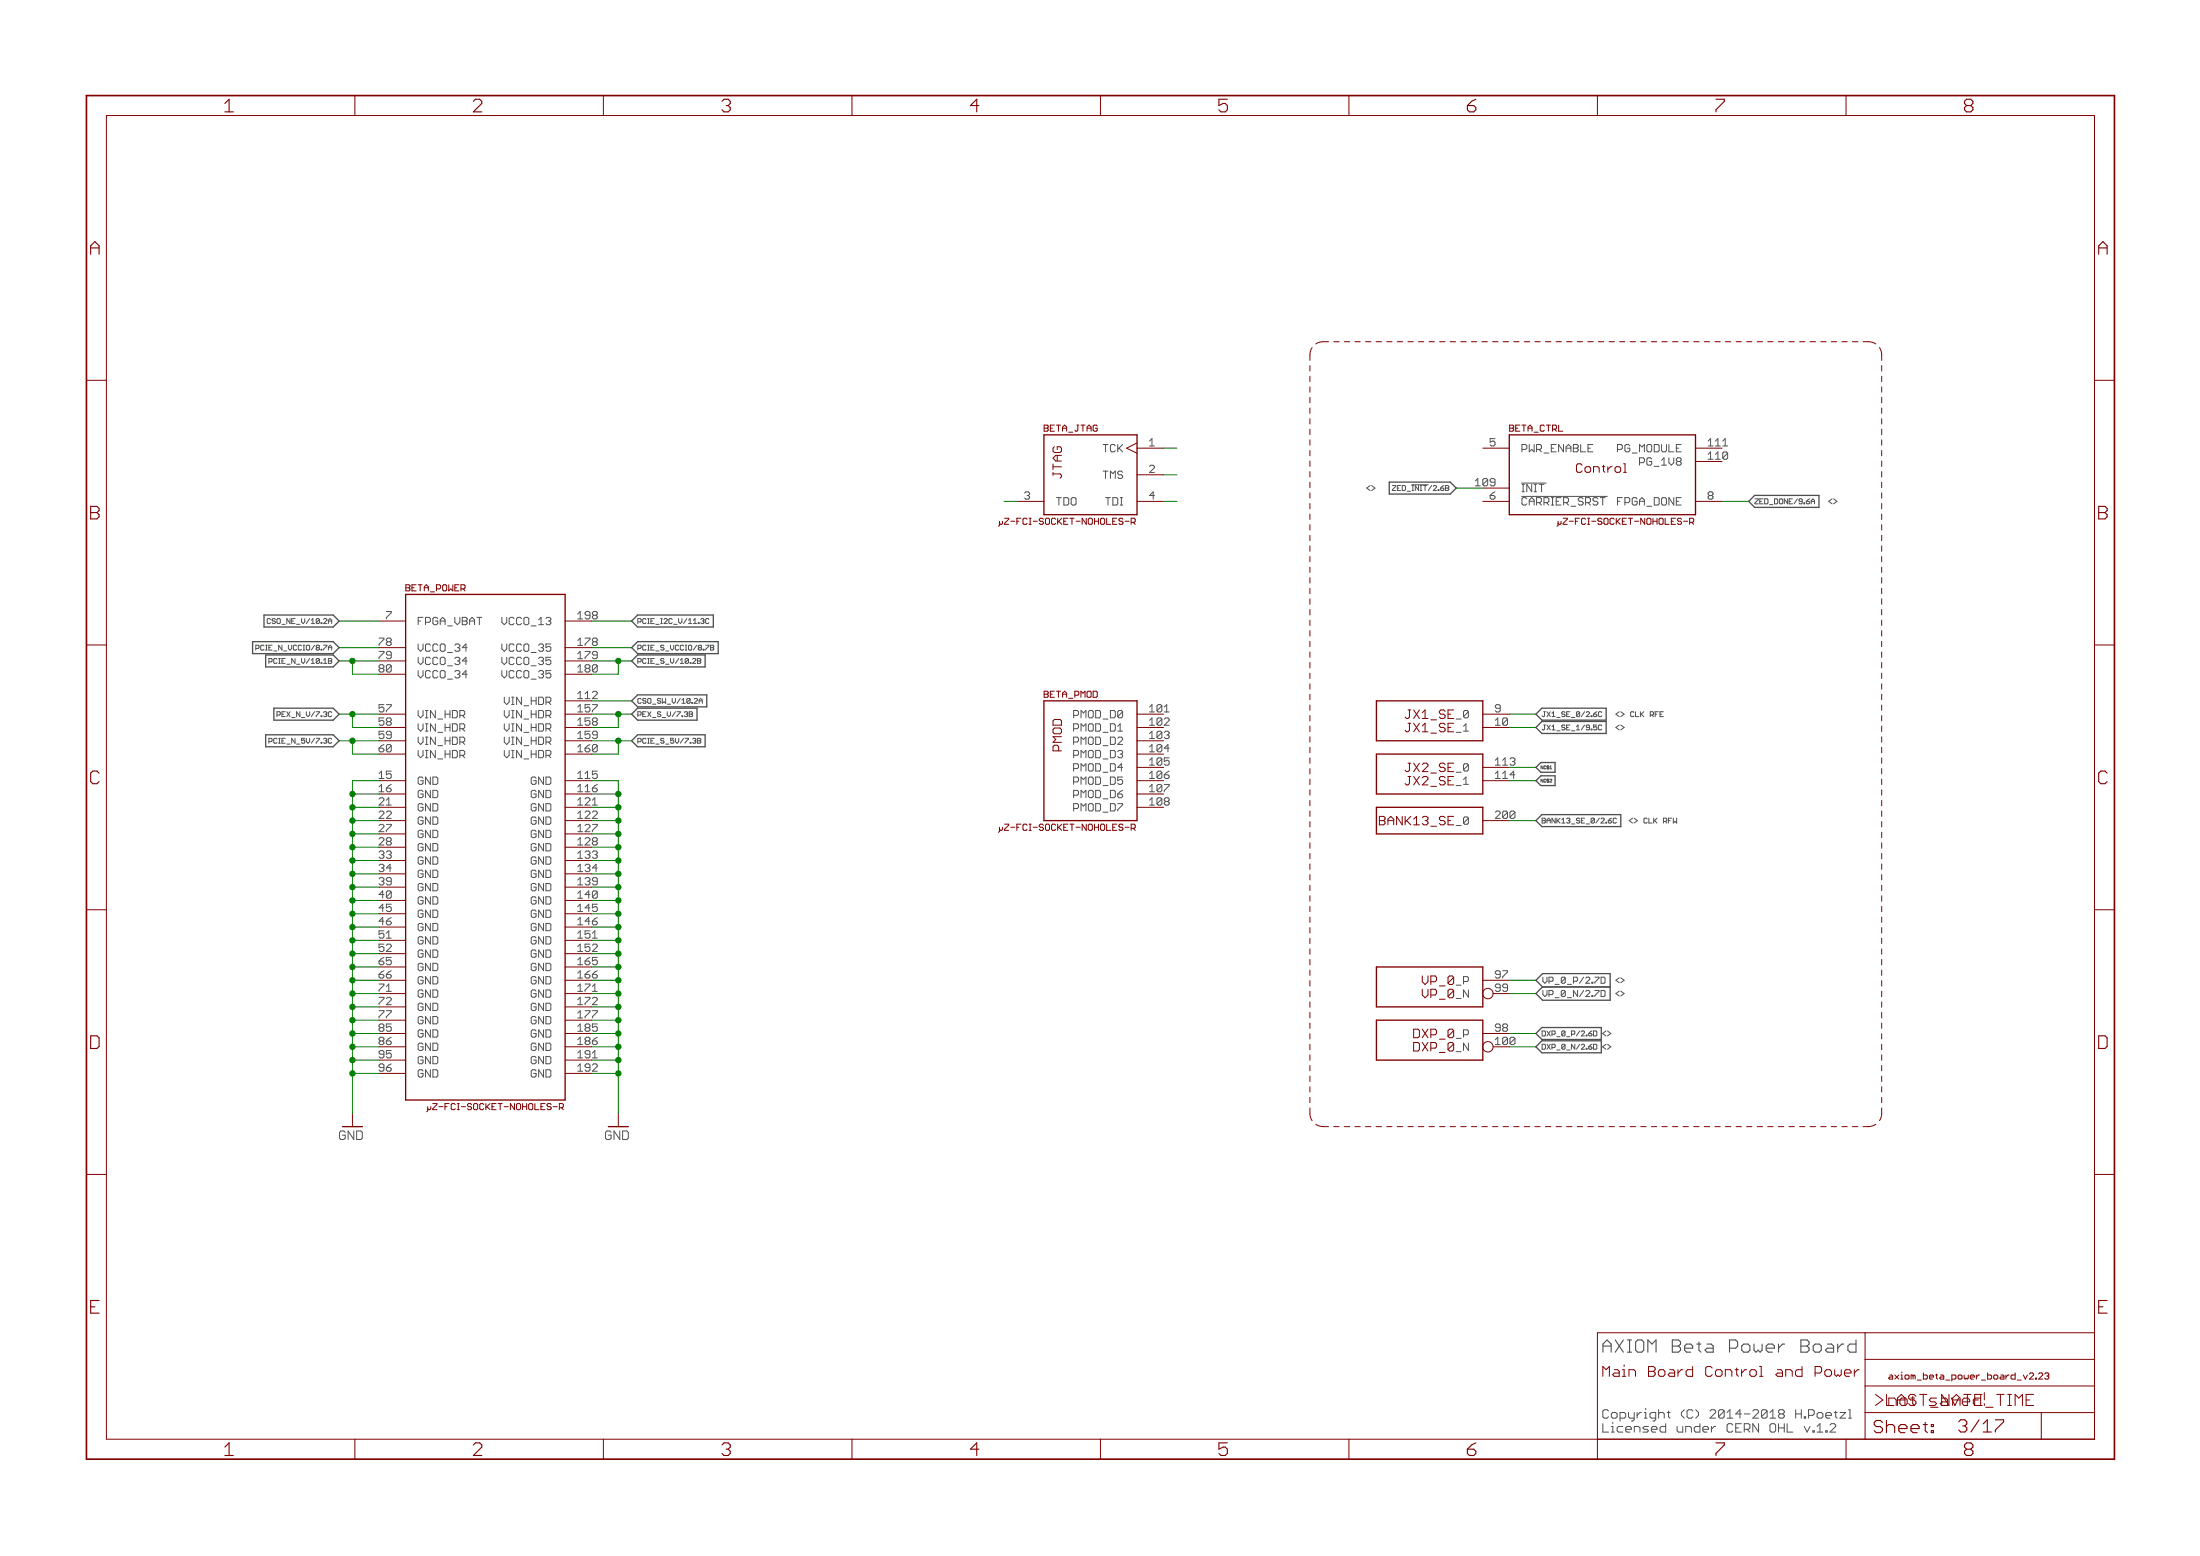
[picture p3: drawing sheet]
<svg xmlns="http://www.w3.org/2000/svg" width="420mm" height="297mm" viewBox="0 0 420 297" stroke-linecap="round" stroke-linejoin="round" font-family="sans-serif">
<path d="M351.7 256.6h.4M354.5 255.8v2.3h-1.2l-.4-.4v-.7l.4-.4h1.2" fill="none" stroke="#505050" stroke-width=".21"/>
<g fill="none" stroke="#505050" stroke-width=".19">
<path d="M265.9 92.7h.7M266.6 92.9l-.7 .6v.1h.7M269.6 92.5h3.2M290.6 94.8h16.4M290.6 92.2h4.7M51.5 118.1h-.3l-.2 .2v.6l.2 .1h.3M135.4 118.3l-.2-.2h-.3l-.1 .2v.6l.1 .1h.3l.2-.1M49.5 123.3l-.2-.1h-.4v.9M49.5 123.6l-.2 .2h-.4M51.4 126.3h.4l.2-.1v-.3l-.2-.2h-.4v.9M52.9 136.5h.5M53.4 135.9h-.5v.9"/>
<path d="M131.6 135.9h.5l.2 .1-.2 .3M131.6 136.3h.5M132.1 136.3l.2 .4-.2 .1h-.5M133.2 125.7h.5l.1 .2-.1 .3M133.2 126.2h.5M133.7 126.2l.1 .3-.1 .1h-.5M135.7 123.2h.5l.1 .1-.1 .3M135.7 123.6h.5M136.2 123.6l.1 .2-.1 .3h-.5M305.9 136l-.1-.1-.5 .1v.7l.1 .1h.4l.1-.1M305.9 138.6l-.1-.2-.5 .2v.6l.1 .1h.4l.1-.1M317 135.9h.7"/>
<path d="M317 136.8h.7M51.4 141.6h.4l.2-.2v-.3l-.2-.2h-.4v1M133.2 140.9h.5l.1 .2-.1 .3M133.2 141.4h.5M133.7 141.4l.1 .3-.1 .2h-.5M308.5 156.2l.2 .1M308.7 157l-.2 .1M304.8 196.8l.2 .2v.6l-.2 .2M305.8 186.5h.5l.2 .2v.8l-.2 .2h-.5M306.3 189.1l.2 .2v.8l-.2 .1M347 272.3l.6-.5v1.6M347 273.4h1.1"/>
<path d="M348.7 270.5l.3 .2h.5M348.7 269.9l.3-.3h.5l.3 .3v.3h-1.1M348.7 273.1h.3v.3h-.3zM349.5 272l.3-.2h.5l.3 .2v.3l-1.1 1.1h1.1M350.3 269.6h.6M350.6 269.4v1.1l.3 .2M351.4 269.6h1.1l-1.1 1.1h1.1M353 270.7h.6M353 269.1h.3v1.6"/>
</g>
<g fill="none" stroke="#505050" stroke-width=".25">
<path d="M265.3 92h11.7l1.1 1.2-1.1 1.1h-11.7zM335.1 94.6h12.3v2.3h-12.3l-1.1-1.2zM50.4 117.4h13.2l1.2 1.2-1.2 1.1h-13.2zM120.6 118.6l1.2-1.2h14.4v2.3h-14.4zM48.2 122.5h15.4l1.2 1.1-1.2 1.2h-15.4zM50.7 125h12.9l1.2 1.2-1.2 1.1h-12.9zM52.3 135.2h11.3l1.2 1.1-1.2 1.2h-11.3zM120.6 126.2l1.2-1.2h12.9v2.3h-12.9zM120.6 133.8l1.2-1.1h13.2v2.2h-13.2zM120.6 123.6l1.2-1.1h15.4v2.3h-15.4zM121.8 135.2h11.3v2.3h-11.3l-1.2-1.2zM293.3 136.3l1.2-1.1h12.2v2.3h-12.2z"/>
<path d="M293.3 138.9l1.2-1.2h12.2v2.3h-12.2zM50.7 140.3h12.9l1.2 1.1-1.2 1.2h-12.9zM120.6 141.4l1.2-1.1h12.9v2.3h-12.9zM293.3 156.7l1.2-1.2h15v2.3h-15zM293.3 146.5l1-.9h2.7v1.8h-2.7zM293.3 149l1-.9h2.7v1.9h-2.7zM293.3 187.1l1.3-1.2h12.9v5h-12.9l-1.3-1.2 1.3-1.3zM293.3 197.3l1.2-1.1h11.3v2.2h-11.3zM293.3 199.8l1.2-1.1h11.3v2.3h-11.3zM294.6 188.4h12.9"/>
</g>
<g fill="none" stroke="#800000" stroke-width=".19">
<path d="M67.8 18.2v3.9M115.2 18.2v3.9M162.7 18.2v3.9M210.2 18.2v3.9M257.6 18.2v3.9M305.1 18.2v3.9M352.6 18.2v3.9M20.3 22.1h379.7v252.6h-379.7zM16.5 72.6h3.8M250.2 69.8v1M250.2 71.8v1M250.2 73.9v1"/>
<path d="M250.2 75.9v1M250.2 77.9v1M250.2 79.9v1M250.6 66.4l-.2 .3a4 4 0 0 0-.2 2.1M253.7 65.2a3.6 3.6 0 0 0-2.4 .5M254.7 65.2h1M256.8 65.2h1M258.8 65.2h1M260.8 65.2h1M262.8 65.2h1M264.8 65.2h1.1M266.8 65.2h1.1"/>
<path d="M268.9 65.2h1M270.9 65.2h1M272.9 65.2h1M274.9 65.2h1.1M277 65.2h1M279 65.2h1M281 65.2h1M283 65.2h1.1M285.1 65.2h1M287.1 65.2h1M289.1 65.2h1M291.1 65.2h1"/>
<path d="M293.1 65.2h1.1M295.1 65.2h1.1M297.2 65.2h1M299.2 65.2h1M301.2 65.2h1M303.2 65.2h1.1M305.3 65.2h1M307.3 65.2h1M309.3 65.2h1M311.3 65.2h1.1M313.4 65.2h1M315.4 65.2h1"/>
<path d="M317.4 65.2h1M319.4 65.2h1M321.4 65.2h1.1M323.5 65.2h1M325.5 65.2h1M327.5 65.2h1M329.5 65.2h1M331.6 65.2h1M333.6 65.2h1M335.6 65.2h1M337.6 65.2h1M339.6 65.2h1.1"/>
<path d="M341.7 65.2h1M343.7 65.2h1M345.7 65.2h1M347.7 65.2h1M349.7 65.2h1.1M351.8 65.2h1M353.8 65.2h1M355.8 65.2a3.6 3.6 0 0 1 2.4 .5M358.9 66.4l.2 .3a4 4 0 0 1 .3 2.1M359.4 69.8v1M359.4 71.8v1M359.4 73.9v1"/>
<path d="M359.4 75.9v1M359.4 77.9v1M359.4 79.9v1M400 72.6h3.8M190.9 99.5v.8l-.2 .2M191.5 99.5v.4l-.2 .2-.4-.2M191.9 98.9h.7M192.6 99.1l-.7 .8v.2h.7M194.3 95.7h5.1M217.1 95.7h5.1M217.1 85.6h5.1M217.1 84.6l-1.9 1 1.9 .9"/>
<path d="M217.1 90.6h5.1M250.2 81.9v1.1M250.2 84v1M250.2 86v1M250.2 88v1M250.2 90v1.1M250.2 92.1v1M250.2 94.1v1M250.2 96.1v1M250.2 98.1v1.1M283.2 95.7h5M283.2 85.6h5"/>
<path d="M283.2 93.2h5M297.6 99.5v.8l-.2 .2M298.1 99.5v.4l-.2 .2-.3-.2M298.5 98.9h.8M299.3 99.1l-.8 .8v.2h.8M323.8 95.7h5.1M323.8 85.6h5.1M323.8 88.1h5.1M359.4 81.9v1.1M359.4 84v1M359.4 86v1M359.4 88v1"/>
<path d="M359.4 90v1.1M359.4 92.1v1M359.4 94.1v1M359.4 96.1v1M359.4 98.1v1.1M72.4 118.6h5.1M107.9 118.6h5.1M250.2 100.2v1M250.2 102.2v1M250.2 104.2v1M250.2 106.2v1.1M250.2 108.3v1"/>
<path d="M250.2 110.3v1M250.2 112.3v1M250.2 114.3v1.1M250.2 116.4v1M250.2 118.4v1M359.4 100.2v1M359.4 102.2v1M359.4 104.2v1M359.4 106.2v1.1M359.4 108.3v1M359.4 110.3v1M359.4 112.3v1"/>
<path d="M359.4 114.3v1.1M359.4 116.4v1M359.4 118.4v1M16.5 123.1h3.8M72.4 123.6h5.1M72.4 126.2h5.1M72.4 128.7h5.1M72.4 136.3h5.1M72.4 138.9h5.1M107.9 123.6h5.1M107.9 126.2h5.1M107.9 128.7h5.1"/>
<path d="M107.9 136.3h5.1M107.9 138.9h5.1M107.9 133.8h5.1M217.1 136.3h5.1M217.1 138.9h5.1M250.2 120.4v1M250.2 122.4v1M250.2 124.5v1M250.2 126.5v1M250.2 128.5v1M250.2 130.5v1.1M250.2 132.5v1.1"/>
<path d="M250.2 134.6v1M250.2 136.6v1M250.2 138.6v1.1M268.4 136.9l.2 .3h.3M268.4 139.4l.2 .3h.3M283.2 136.3h5M283.2 138.9h5M359.4 120.4v1M359.4 122.4v1M359.4 124.5v1M359.4 126.5v1M359.4 128.5v1"/>
<path d="M359.4 130.5v1.1M359.4 132.5v1.1M359.4 134.6v1M359.4 136.6v1M359.4 138.6v1.1M400 123.1h3.8M72.4 149h5.1M72.4 151.6h5.1M72.4 154.1h5.1M72.4 156.7h5.1M72.4 159.2h5.1M72.4 141.4h5.1"/>
<path d="M72.4 144h5.1M107.9 149h5.1M107.9 151.6h5.1M107.9 154.1h5.1M107.9 156.7h5.1M107.9 159.2h5.1M107.9 141.4h5.1M107.9 144h5.1M190.9 157.9v.8l-.2 .2M191.5 157.9v.4l-.2 .2-.4-.2M191.9 157.3h.7M192.6 157.5l-.7 .8v.2h.7"/>
<path d="M217.1 149h5.1M217.1 151.6h5.1M217.1 154.1h5.1M217.1 141.4h5.1M217.1 144h5.1M217.1 146.5h5.1M250.2 140.7v1M250.2 142.7v1M250.2 144.7v1M250.2 146.7v1M250.2 148.7v1.1M250.2 150.8v1"/>
<path d="M250.2 152.8v1M250.2 154.8v1.1M250.2 156.8v1.1M250.2 158.9v1M268.4 147l.2 .3h.3M268.4 149.6l.2 .2h.3M283.2 149h5M283.2 156.7h5M283.2 146.5h5M359.4 140.7v1M359.4 142.7v1M359.4 144.7v1"/>
<path d="M359.4 146.7v1M359.4 148.7v1.1M359.4 150.8v1M359.4 152.8v1M359.4 154.8v1.1M359.4 156.8v1.1M359.4 158.9v1M16.5 173.7h3.8M72.4 161.7h5.1M72.4 164.3h5.1M72.4 166.8h5.1M72.4 169.4h5.1"/>
<path d="M72.4 171.9h5.1M72.4 174.4h5.1M72.4 177h5.1M72.4 179.5h5.1M107.9 161.7h5.1M107.9 164.3h5.1M107.9 166.8h5.1M107.9 169.4h5.1M107.9 171.9h5.1M107.9 174.4h5.1M107.9 177h5.1M107.9 179.5h5.1"/>
<path d="M250.2 160.9v1M250.2 162.9v1M250.2 164.9v1.1M250.2 167v1M250.2 169v1M250.2 171v1M250.2 173v1.1M250.2 175.1v1M250.2 177.1v1M250.2 179.1v1M359.4 160.9v1M359.4 162.9v1"/>
<path d="M359.4 164.9v1.1M359.4 167v1M359.4 169v1M359.4 171v1M359.4 173v1.1M359.4 175.1v1M359.4 177.1v1M359.4 179.1v1M400 173.7h3.8M72.4 182.1h5.1M72.4 184.6h5.1M72.4 187.1h5.1"/>
<path d="M72.4 189.7h5.1M72.4 192.2h5.1M72.4 194.8h5.1M72.4 197.3h5.1M72.4 199.8h5.1M107.9 182.1h5.1M107.9 184.6h5.1M107.9 187.1h5.1M107.9 189.7h5.1M107.9 192.2h5.1M107.9 194.8h5.1M107.9 197.3h5.1"/>
<path d="M107.9 199.8h5.1M250.2 181.1v1.1M250.2 183.2v1M250.2 185.2v1M250.2 187.2v1M250.2 189.2v1.1M250.2 191.3v1M250.2 193.3v1M250.2 195.3v1M250.2 197.3v1.1M250.2 199.3v1.1M283.2 187.1h5"/>
<path d="M283.2 197.3h5M359.4 181.1v1.1M359.4 183.2v1M359.4 185.2v1M359.4 187.2v1M359.4 189.2v1.1M359.4 191.3v1M359.4 193.3v1M359.4 195.3v1M359.4 197.3v1.1M359.4 199.3v1.1M67.3 212.5v2.6"/>
<path d="M72.4 202.4h5.1M72.4 204.9h5.1M81.7 211.3v.7l-.2 .2M82.3 211.3v.3l-.2 .2-.4-.2M82.7 210.7h.7M83.4 210.9l-.7 .7v.2h.7M107.9 202.4h5.1M107.9 204.9h5.1M118.1 212.5v2.6M250.2 211.5a3.6 3.6 0 0 0 .4 2.4M250.2 201.4v1M250.2 203.4v1"/>
<path d="M250.2 205.4v1.1M250.2 207.5v1M250.2 209.5v1M251.3 214.6l1 .4 1.4 .1M254.7 215.1h1M256.8 215.1h1M258.8 215.1h1M260.8 215.1h1M262.8 215.1h1M264.8 215.1h1.1M266.8 215.1h1.1M268.9 215.1h1"/>
<path d="M270.9 215.1h1M272.9 215.1h1M274.9 215.1h1.1M277 215.1h1M279 215.1h1M281 215.1h1M283 215.1h1.1M285.1 215.1h1M287.1 215.1h1M289.1 215.1h1M291.1 215.1h1M293.1 215.1h1.1"/>
<path d="M295.1 215.1h1.1M297.2 215.1h1M299.2 215.1h1M301.2 215.1h1M303.2 215.1h1.1M305.3 215.1h1M307.3 215.1h1M309.3 215.1h1M311.3 215.1h1.1M313.4 215.1h1M315.4 215.1h1M317.4 215.1h1"/>
<path d="M319.4 215.1h1M321.4 215.1h1.1M323.5 215.1h1M325.5 215.1h1M327.5 215.1h1M329.5 215.1h1M331.6 215.1h1M333.6 215.1h1M335.6 215.1h1M337.6 215.1h1M339.6 215.1h1.1M341.7 215.1h1"/>
<path d="M343.7 215.1h1M345.7 215.1h1M347.7 215.1h1M349.7 215.1h1.1M351.8 215.1h1M353.8 215.1h1M358.2 214.6l-1 .4-1.4 .1M359.4 211.5a3.6 3.6 0 0 1-.5 2.4M359.4 201.4v1M359.4 203.4v1M359.4 205.4v1.1M359.4 207.5v1"/>
<path d="M359.4 209.5v1M16.5 224.2h3.8M400 224.2h3.8M356.2 254.4v20.3M356.2 259.5h43.8M400 254.4h-94.9v24.2M67.8 274.7v3.9M115.2 274.7v3.9M162.7 274.7v3.9M210.2 274.7v3.9M257.6 274.7v3.9M351.6 261.5v.9l-.3 .3-.3-.3-.3 .3-.3-.3"/>
<path d="M352.3 262.1h1.2v-.3l-.3-.3h-.6l-.3 .3v.6l.3 .3h.6M352.6 274.7v3.9M354.1 261.5v1.2M355.1 261.5h-.3l-.7 .6M356.2 269.7h43.8M356.2 264.6h43.8M358.2 266.2l1.4 1.1-1.4 1M377.1 266.2h1.4M377.1 268.3h1.4M379 265.9v1.4M379 267.9v.4M379.2 268.6h1.4"/>
<path d="M381.3 266.2h1.5M382 266.2v2.1M383.4 266.2h.8M383.4 268.3h.8M383.8 266.2v2.1M384.9 268.3v-2.1l.7 .7 .6-.7v2.1M386.9 267.3h.7M388.4 266.2h-1.5v2.1h1.5M389.5 262.1h.4l.2 .4-.8 .8h.8M389.8 269.7v5M390.5 262.3l.2-.2h.4l.2 .2-.2 .4M390.9 262.7h.2"/>
<path d="M391.1 262.7l.2 .2-.2 .4h-.4l-.2-.2"/>
<circle cx="284.2" cy="189.7" r=".99"/>
<circle cx="284.2" cy="199.8" r=".99"/>
</g>
<path d="M199.4 83h17.7v15.3h-17.7zM288.2 83h35.6v15.3h-35.6zM77.5 113.5h30.4v96.5h-30.4zM199.4 133.8h17.7v22.9h-17.7zM262.9 133.8h20.3v7.6h-20.3zM262.9 144h20.3v7.6h-20.3zM262.9 154.1h20.3v5.1h-20.3zM262.9 184.6h20.3v7.6h-20.3zM262.9 194.8h20.3v7.6h-20.3z" fill="none" stroke="#800000" stroke-width=".25"/>
<path d="M359.5 271.5l-.4-.3h-.8l-.4 .3v.4l.4 .4h.8l.4 .4v.4l-.4 .4h-.8l-.4-.4M360.3 271.2v2.3M360.3 272.3l.4-.4h.8l.3 .4v1.2M362.6 272.7h1.6v-.4l-.4-.4h-.8l-.4 .4v.8l.4 .4h.8M365 272.7h1.5v-.4l-.4-.4h-.7l-.4 .4v.8l.4 .4h.7M367.3 271.9h.8M367.7 271.5v1.6l.4 .4M368.9 271.9h.4v.4h-.4zM368.9 273.1h.4v.4h-.4z" fill="none" stroke="#800000" stroke-width=".21"/>
<path d="M16.5 18.2h387.3v260.4h-387.3z" fill="none" stroke="#800000" stroke-width=".32"/>
<g fill="none" stroke="#008000" stroke-width=".19">
<path d="M191.7 95.7h2.6M222.2 95.7h2.6M222.2 90.6h2.6M222.2 85.6h2.6M278.1 93.2h5.1M328.9 95.7h5.1M64.8 118.6h7.6M113 118.6h7.6M64.8 126.2h7.6M64.8 123.6h7.6M64.8 136.3h7.6M67.3 126.2v2.5h5.1"/>
<path d="M67.3 136.3v2.6h5.1M113 126.2h7.6M113 133.8h7.6M113 123.6h7.6M113 136.3h7.6M118.1 126.2v2.5h-5.1M118.1 136.3v2.6h-5.1M288.2 136.3h5.1M288.2 138.9h5.1M64.8 141.4h7.6M67.3 141.4v2.6h5.1M67.3 159.2h5.1"/>
<path d="M67.3 156.7h5.1M67.3 154.1h5.1M67.3 151.6h5.1M72.4 149h-5.1v63.5M113 149h5.1v63.5M113 159.2h5.1M113 156.7h5.1M113 154.1h5.1M113 151.6h5.1M113 141.4h7.6M118.1 141.4v2.6h-5.1M288.2 149h5.1"/>
<path d="M288.2 156.7h5.1M288.2 146.5h5.1M67.3 179.5h5.1M67.3 177h5.1M67.3 174.4h5.1M67.3 171.9h5.1M67.3 169.4h5.1M67.3 166.8h5.1M67.3 164.3h5.1M67.3 161.7h5.1M113 179.5h5.1M113 177h5.1"/>
<path d="M113 174.4h5.1M113 171.9h5.1M113 169.4h5.1M113 166.8h5.1M113 164.3h5.1M113 161.7h5.1M67.3 199.8h5.1M67.3 197.3h5.1M67.3 194.8h5.1M67.3 192.2h5.1M67.3 189.7h5.1M67.3 187.1h5.1"/>
<path d="M67.3 184.6h5.1M67.3 182.1h5.1M113 199.8h5.1M113 197.3h5.1M113 194.8h5.1M113 192.2h5.1M113 189.7h5.1M113 187.1h5.1M113 184.6h5.1M113 182.1h5.1M288.2 199.8h5.1M288.2 197.3h5.1"/>
<path d="M288.2 189.7h5.1M288.2 187.1h5.1M67.3 204.9h5.1M67.3 202.4h5.1M113 204.9h5.1M113 202.4h5.1"/>
</g>
<g fill="#008000" stroke="#008000" stroke-width=".19">
<circle cx="67.3" cy="204.9" r=".51"/>
<circle cx="67.3" cy="202.4" r=".51"/>
<circle cx="67.3" cy="199.8" r=".51"/>
<circle cx="67.3" cy="197.3" r=".51"/>
<circle cx="67.3" cy="194.8" r=".51"/>
<circle cx="67.3" cy="192.2" r=".51"/>
<circle cx="67.3" cy="189.7" r=".51"/>
<circle cx="67.3" cy="187.1" r=".51"/>
<circle cx="67.3" cy="184.6" r=".51"/>
<circle cx="67.3" cy="182.1" r=".51"/>
<circle cx="67.3" cy="179.5" r=".51"/>
<circle cx="67.3" cy="177" r=".51"/>
<circle cx="67.3" cy="174.4" r=".51"/>
<circle cx="67.3" cy="171.9" r=".51"/>
<circle cx="67.3" cy="169.4" r=".51"/>
<circle cx="67.3" cy="166.8" r=".51"/>
<circle cx="67.3" cy="164.3" r=".51"/>
<circle cx="67.3" cy="161.7" r=".51"/>
<circle cx="67.3" cy="159.2" r=".51"/>
<circle cx="67.3" cy="156.7" r=".51"/>
<circle cx="67.3" cy="154.1" r=".51"/>
<circle cx="67.3" cy="151.6" r=".51"/>
<circle cx="118.1" cy="151.6" r=".51"/>
<circle cx="118.1" cy="154.1" r=".51"/>
<circle cx="118.1" cy="156.7" r=".51"/>
<circle cx="118.1" cy="159.2" r=".51"/>
<circle cx="118.1" cy="161.7" r=".51"/>
<circle cx="118.1" cy="164.3" r=".51"/>
<circle cx="118.1" cy="166.8" r=".51"/>
<circle cx="118.1" cy="169.4" r=".51"/>
<circle cx="118.1" cy="171.9" r=".51"/>
<circle cx="118.1" cy="174.4" r=".51"/>
<circle cx="118.1" cy="177" r=".51"/>
<circle cx="118.1" cy="179.5" r=".51"/>
<circle cx="118.1" cy="182.1" r=".51"/>
<circle cx="118.1" cy="184.6" r=".51"/>
<circle cx="118.1" cy="187.1" r=".51"/>
<circle cx="118.1" cy="189.7" r=".51"/>
<circle cx="118.1" cy="192.2" r=".51"/>
<circle cx="118.1" cy="194.8" r=".51"/>
<circle cx="118.1" cy="197.3" r=".51"/>
<circle cx="118.1" cy="199.8" r=".51"/>
<circle cx="118.1" cy="202.4" r=".51"/>
<circle cx="118.1" cy="204.9" r=".51"/>
<circle cx="67.3" cy="126.2" r=".51"/>
<circle cx="118.1" cy="126.2" r=".51"/>
<circle cx="118.1" cy="141.4" r=".51"/>
<circle cx="67.3" cy="141.4" r=".51"/>
<circle cx="118.1" cy="136.3" r=".51"/>
<circle cx="67.3" cy="136.3" r=".51"/>
</g>
<g font-size="3.7" fill="#800000">
<text x="42.9" y="21.4">1</text>
<text x="90.3" y="21.4">2</text>
<text x="137.8" y="21.4">3</text>
<text x="185.3" y="21.4">4</text>
<text x="232.7" y="21.4">5</text>
<text x="280.2" y="21.4">6</text>
<text x="327.6" y="21.4">7</text>
<text x="375.1" y="21.4">8</text>
<text x="17.2" y="48.6">A</text>
<text x="400.7" y="48.6">A</text>
<text x="17.2" y="99.2">B</text>
<text x="400.7" y="99.2">B</text>
<text x="17.1" y="149.7">C</text>
<text x="400.6" y="149.7">C</text>
<text x="17" y="200.2">D</text>
<text x="400.5" y="200.2">D</text>
<text x="17.3" y="250.8">E</text>
<text x="400.7" y="250.8">E</text>
<text x="42.9" y="277.9">1</text>
<text x="90.3" y="277.9">2</text>
<text x="137.8" y="277.9">3</text>
<text x="185.3" y="277.9">4</text>
<text x="232.7" y="277.9">5</text>
<text x="280.2" y="277.9">6</text>
<text x="327.6" y="277.9">7</text>
<text x="375.1" y="277.9">8</text>
</g>
<text font-size="3.6" fill="#505050" x="306" y="258.2">AXIOM Beta Power Board</text>
<text font-size="3.6" fill="#800000" x="374" y="273.5">3/17</text>
<text font-size="3.2" fill="#800000" x="360.6" y="268.4">not saved!</text>
<text font-size="2.9" fill="#800000" x="306" y="262.8">Main Board Control and Power</text>
<g font-size="2.5" fill="#800000">
<text x="202.8" y="91" transform="rotate(-90 202.8 91)">JTAG</text>
<text x="301.5" y="90.2">Control</text>
<text x="269.6" y="137.2">JX1_SE</text>
<text x="202.8" y="143.9" transform="rotate(-90 202.8 143.9)">PMOD</text>
<text x="269.6" y="139.8">JX1_SE</text>
<text x="269.6" y="147.4">JX2_SE</text>
<text x="269.6" y="149.9">JX2_SE</text>
<text x="263.6" y="157.5">BANK13_SE</text>
<text x="272" y="188">VP_0</text>
<text x="272" y="190.6">VP_0</text>
<text x="270.1" y="198.2">DXP_0</text>
<text x="270.1" y="200.7">DXP_0</text>
<text x="64.8" y="217.6">GND</text>
<text x="115.6" y="217.6">GND</text>
</g>
<g font-size="2.5" fill="#505050">
<text x="306" y="270.8">Copyright (C) 2014-2018 H.Poetzl</text>
<text x="306" y="273.5">Licensed under CERN OHL v.1.2</text>
</g>
<g font-size="2.1" fill="#505050">
<text x="210.6" y="86.3">TCK</text>
<text x="219.5" y="85.2">1</text>
<text x="284.6" y="85.2">5</text>
<text x="290.6" y="86.3">PWR_ENABLE</text>
<text x="308.2" y="86.3">PG_MODULE</text>
<text x="313.3" y="88.8">PG_1V8</text>
<text x="326.2" y="85.2">111</text>
<text x="326.2" y="87.7">110</text>
<text x="195.7" y="95.4">3</text>
<text x="210.3" y="91.4">TMS</text>
<text x="219.5" y="90.3">2</text>
<text x="219.5" y="95.4">4</text>
<text x="281.9" y="92.8">109</text>
<text x="284.6" y="95.4">6</text>
<text x="290.6" y="93.9">INIT</text>
<text x="326.2" y="95.4">8</text>
<text x="201.7" y="96.5">TDO</text>
<text x="211.2" y="96.5">TDI</text>
<text x="290.6" y="96.5">CARRIER_SRST</text>
<text x="308.5" y="96.5">FPGA_DONE</text>
<text x="73.8" y="118.2">7</text>
<text x="79.8" y="119.3">FPGA_VBAT</text>
<text x="95.7" y="119.3">VCCO_13</text>
<text x="110.3" y="118.2">198</text>
<text x="72.4" y="125.8">79</text>
<text x="72.4" y="123.3">78</text>
<text x="79.8" y="124.4">VCCO_34</text>
<text x="95.7" y="124.4">VCCO_35</text>
<text x="110.3" y="123.3">178</text>
<text x="110.3" y="125.8">179</text>
<text x="72.4" y="128.4">80</text>
<text x="79.8" y="129.5">VCCO_34</text>
<text x="79.8" y="126.9">VCCO_34</text>
<text x="95.7" y="126.9">VCCO_35</text>
<text x="95.7" y="129.5">VCCO_35</text>
<text x="110.3" y="128.4">180</text>
<text x="72.4" y="136">57</text>
<text x="79.8" y="137.1">VIN_HDR</text>
<text x="96.1" y="137.1">VIN_HDR</text>
<text x="96.1" y="134.6">VIN_HDR</text>
<text x="110.3" y="136">157</text>
<text x="110.3" y="133.4">112</text>
<text x="204.2" y="137.1">PMOD_D0</text>
<text x="219.5" y="136">101</text>
<text x="278.4" y="137.1">_0</text>
<text x="285.5" y="136">9</text>
<text x="72.4" y="143.6">60</text>
<text x="72.4" y="141.1">59</text>
<text x="72.4" y="138.5">58</text>
<text x="79.8" y="142.2">VIN_HDR</text>
<text x="79.8" y="139.6">VIN_HDR</text>
<text x="96.1" y="139.6">VIN_HDR</text>
<text x="96.1" y="142.2">VIN_HDR</text>
<text x="110.3" y="138.5">158</text>
<text x="110.3" y="141.1">159</text>
<text x="110.3" y="143.6">160</text>
<text x="204.2" y="142.2">PMOD_D2</text>
<text x="204.2" y="139.6">PMOD_D1</text>
<text x="219.5" y="143.6">104</text>
<text x="219.5" y="141.1">103</text>
<text x="219.5" y="138.5">102</text>
<text x="278.4" y="139.6">_1</text>
<text x="285.5" y="138.5">10</text>
<text x="72.4" y="148.7">15</text>
<text x="79.8" y="149.8">GND</text>
<text x="79.8" y="144.7">VIN_HDR</text>
<text x="96.1" y="144.7">VIN_HDR</text>
<text x="100.7" y="149.8">GND</text>
<text x="110.3" y="148.7">115</text>
<text x="204.2" y="149.8">PMOD_D5</text>
<text x="204.2" y="147.3">PMOD_D4</text>
<text x="204.2" y="144.7">PMOD_D3</text>
<text x="219.5" y="148.7">106</text>
<text x="219.5" y="146.1">105</text>
<text x="278.4" y="147.3">_0</text>
<text x="278.4" y="149.8">_1</text>
<text x="285.5" y="146.1">113</text>
<text x="285.5" y="148.7">114</text>
<text x="72.4" y="151.2">16</text>
<text x="72.4" y="153.8">21</text>
<text x="79.8" y="152.3">GND</text>
<text x="79.8" y="154.9">GND</text>
<text x="100.7" y="152.3">GND</text>
<text x="100.7" y="154.9">GND</text>
<text x="110.3" y="151.2">116</text>
<text x="110.3" y="153.8">121</text>
<text x="204.2" y="154.9">PMOD_D7</text>
<text x="204.2" y="152.3">PMOD_D6</text>
<text x="219.5" y="153.8">108</text>
<text x="219.5" y="151.2">107</text>
<text x="72.4" y="156.3">22</text>
<text x="72.4" y="158.8">27</text>
<text x="72.4" y="161.4">28</text>
<text x="79.8" y="157.4">GND</text>
<text x="79.8" y="160">GND</text>
<text x="100.7" y="157.4">GND</text>
<text x="100.7" y="160">GND</text>
<text x="110.3" y="156.3">122</text>
<text x="110.3" y="158.8">127</text>
<text x="110.3" y="161.4">128</text>
<text x="278.4" y="157.4">_0</text>
<text x="285.5" y="156.3">200</text>
<text x="72.4" y="163.9">33</text>
<text x="72.4" y="166.5">34</text>
<text x="79.8" y="162.5">GND</text>
<text x="79.8" y="165">GND</text>
<text x="79.8" y="167.6">GND</text>
<text x="100.7" y="162.5">GND</text>
<text x="100.7" y="165">GND</text>
<text x="100.7" y="167.6">GND</text>
<text x="110.3" y="163.9">133</text>
<text x="110.3" y="166.5">134</text>
<text x="72.4" y="169">39</text>
<text x="72.4" y="171.5">40</text>
<text x="79.8" y="170.1">GND</text>
<text x="79.8" y="172.7">GND</text>
<text x="100.7" y="170.1">GND</text>
<text x="100.7" y="172.7">GND</text>
<text x="110.3" y="169">139</text>
<text x="110.3" y="171.5">140</text>
<text x="72.4" y="174.1">45</text>
<text x="72.4" y="176.6">46</text>
<text x="72.4" y="179.2">51</text>
<text x="79.8" y="175.2">GND</text>
<text x="79.8" y="177.7">GND</text>
<text x="100.7" y="175.2">GND</text>
<text x="100.7" y="177.7">GND</text>
<text x="110.3" y="174.1">145</text>
<text x="110.3" y="176.6">146</text>
<text x="110.3" y="179.2">151</text>
<text x="72.4" y="181.7">52</text>
<text x="72.4" y="184.2">65</text>
<text x="79.8" y="180.3">GND</text>
<text x="79.8" y="182.8">GND</text>
<text x="79.8" y="185.4">GND</text>
<text x="100.7" y="180.3">GND</text>
<text x="100.7" y="182.8">GND</text>
<text x="100.7" y="185.4">GND</text>
<text x="110.3" y="181.7">152</text>
<text x="110.3" y="184.2">165</text>
<text x="72.4" y="186.8">66</text>
<text x="72.4" y="189.3">71</text>
<text x="72.4" y="191.9">72</text>
<text x="79.8" y="187.9">GND</text>
<text x="79.8" y="190.4">GND</text>
<text x="100.7" y="187.9">GND</text>
<text x="100.7" y="190.4">GND</text>
<text x="110.3" y="186.8">166</text>
<text x="110.3" y="189.3">171</text>
<text x="110.3" y="191.9">172</text>
<text x="278.5" y="187.9">_P</text>
<text x="285.5" y="186.8">97</text>
<text x="72.4" y="194.4">77</text>
<text x="72.4" y="196.9">85</text>
<text x="79.8" y="193">GND</text>
<text x="79.8" y="195.5">GND</text>
<text x="100.7" y="193">GND</text>
<text x="100.7" y="195.5">GND</text>
<text x="110.3" y="194.4">177</text>
<text x="110.3" y="196.9">185</text>
<text x="285.5" y="196.9">98</text>
<text x="72.4" y="199.5">86</text>
<text x="72.4" y="202">95</text>
<text x="79.8" y="198">GND</text>
<text x="79.8" y="200.6">GND</text>
<text x="79.8" y="203.1">GND</text>
<text x="100.7" y="198">GND</text>
<text x="100.7" y="200.6">GND</text>
<text x="100.7" y="203.1">GND</text>
<text x="110.3" y="199.5">186</text>
<text x="110.3" y="202">191</text>
<text x="278.5" y="198">_P</text>
<text x="72.4" y="204.6">96</text>
<text x="79.8" y="205.7">GND</text>
<text x="100.7" y="205.7">GND</text>
<text x="110.3" y="204.6">192</text>
</g>
<g font-size="2.1" fill="#800000">
<text x="278.2" y="190.4">_N</text>
<text x="285.5" y="189.3">99</text>
<text x="278.2" y="200.6">_N</text>
<text x="285.5" y="199.5">100</text>
</g>
<g font-size="1.8" fill="#800000">
<text x="199.4" y="82.4">BETA_JTAG</text>
<text x="288.3" y="82.4">BETA_CTRL</text>
<text x="192.4" y="100.1">µZ-FCI-SOCKET-NOHOLES-R</text>
<text x="299.1" y="100.1">µZ-FCI-SOCKET-NOHOLES-R</text>
<text x="77.5" y="112.8">BETA_POWER</text>
<text x="199.4" y="133.2">BETA_PMOD</text>
<text x="192.4" y="158.6">µZ-FCI-SOCKET-NOHOLES-R</text>
<text x="83.2" y="211.9">µZ-FCI-SOCKET-NOHOLES-R</text>
<text x="360.6" y="263.3">axiom_beta_power_board_v2.23</text>
</g>
<g font-size="1.8" fill="#505050">
<text x="294.6" y="187.8">VP_0_P/2.7D</text>
<text x="294.6" y="190.3">VP_0_N/2.7D</text>
</g>
<g font-size="1.4" fill="#505050">
<text x="260.5" y="93.7">&lt;&gt;</text>
<text x="266.8" y="93.7">ZED_INIT/2.6B</text>
<text x="335.1" y="96.2">ZED_DONE/9.6A</text>
<text x="349.2" y="96.2">&lt;&gt;</text>
<text x="51.6" y="119.1">CSO_NE_V/10.2A</text>
<text x="121.8" y="119.1">PCIE_I2C_V/11.3C</text>
<text x="49.7" y="124.1">PCIE_N_VCCIO/8.7A</text>
<text x="121.8" y="124.1">PCIE_S_VCCIO/8.7B</text>
<text x="52.4" y="126.7">PCIE_N_V/10.1B</text>
<text x="121.8" y="126.7">PCIE_S_V/10.2B</text>
<text x="53.7" y="136.8">PEX_N_V/7.3C</text>
<text x="121.8" y="134.3">CSO_SW_V/10.2A</text>
<text x="121.8" y="136.8">PEX_S_V/7.3B</text>
<text x="294.5" y="136.8">JX1_SE_0/2.6C</text>
<text x="308.6" y="136.8">&lt;&gt; CLK RFE</text>
<text x="52.3" y="141.9">PCIE_N_5V/7.3C</text>
<text x="121.8" y="141.9">PCIE_S_5V/7.3B</text>
<text x="294.5" y="139.4">JX1_SE_1/9.5C</text>
<text x="308.6" y="139.4">&lt;&gt;</text>
<text x="294.5" y="157.2">BANK13_SE_0/2.6C</text>
<text x="311.1" y="157.2">&lt;&gt; CLK RFW</text>
<text x="308.6" y="187.6">&lt;&gt;</text>
<text x="308.6" y="190.2">&lt;&gt;</text>
<text x="294.5" y="197.8">DXP_0_P/2.6D</text>
<text x="306" y="197.8">&lt;&gt;</text>
<text x="294.5" y="200.3">DXP_0_N/2.6D</text>
<text x="306" y="200.3">&lt;&gt;</text>
</g>
<g font-size=".8" fill="#505050">
<text x="294.3" y="146.8">NC$1</text>
<text x="294.3" y="149.3">NC$2</text>
</g>
</svg>
